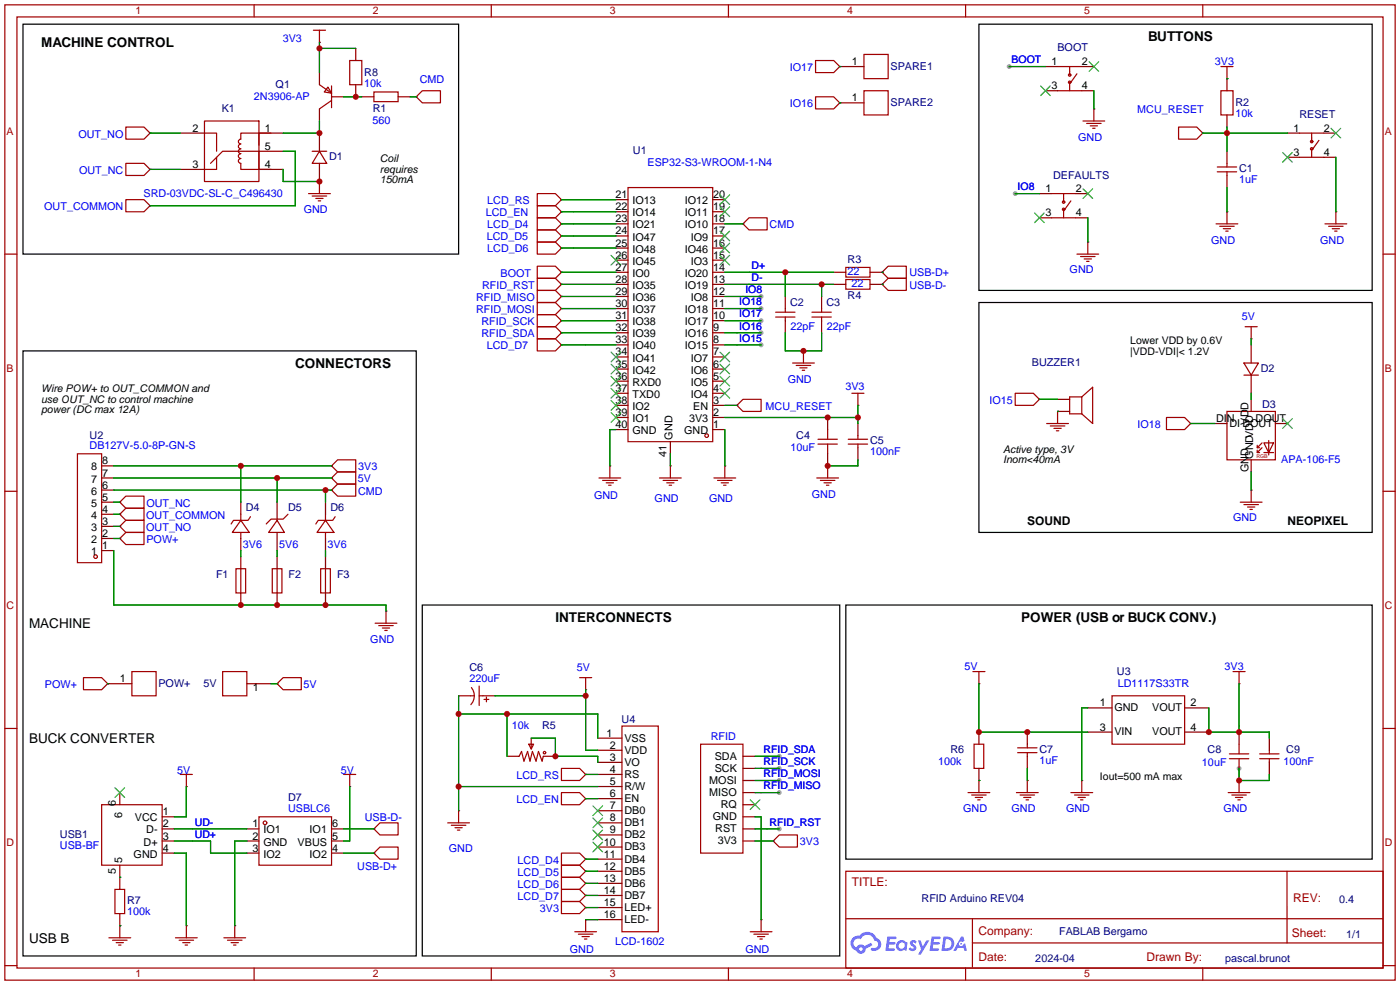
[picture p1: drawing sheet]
<svg xmlns="http://www.w3.org/2000/svg" width="294mm" height="207mm" viewBox="0 0 294 207" stroke-linecap="round" stroke-linejoin="round" font-family="sans-serif">
<g fill="#999">
<circle cx="159.8" cy="62.2" r=".51"/>
<circle cx="211.8" cy="14" r=".51"/>
<circle cx="213.1" cy="40.6" r=".51"/>
<circle cx="260.1" cy="161.3" r=".51"/>
<circle cx="159.8" cy="72.4" r=".51"/>
<circle cx="159.8" cy="64.8" r=".51"/>
<circle cx="159.8" cy="67.3" r=".51"/>
<circle cx="159.8" cy="69.9" r=".51"/>
<circle cx="163.6" cy="158.8" r=".51"/>
<circle cx="163.6" cy="161.3" r=".51"/>
<circle cx="163.6" cy="163.8" r=".51"/>
<circle cx="163.6" cy="166.4" r=".51"/>
<circle cx="163.6" cy="174" r=".51"/>
</g>
<g fill="none" stroke="#a10000" stroke-width=".25">
<path d="M1 1h291.9v204.7h-291.9zM3.6 3.6h286.7v199.6h-286.7zM53.3 1v2.6M103.1 1v2.6M152.9 1v2.6M202.7 1v2.6M252.5 1v2.6M1 53.3h2.6M290.3 53.3h2.6M1 103.1h2.6M290.3 103.1h2.6M1 152.9h2.6"/>
<path d="M290.3 152.9h2.6M177.5 182.9h112.8v20.3h-112.8zM177.6 192.8h112.6M204.1 197.9h86.1M204.1 192.8v10.2M270.2 182.9v15M1 202.7h2.6M53.3 203.2v2.5M103.1 203.2v2.5M152.9 203.2v2.5M202.7 203.2v2.5M252.5 203.2v2.5"/>
<path d="M290.3 202.7h2.6"/>
</g>
<g fill="#5487ff">
<path d="M191.2 197.5l.5-.2 .4 .1 .3 .3-.2 .4a.33 .33 0 0 0-.3-.3 .33 .33 0 0 0-.4 .1l.1 .1a.86 .86 0 0 1 .7 .7 .86 .86 0 0 1-.3 .8l-.7 .1-.6-.4 .4-.4 .5 .3 .2-.1v-.2a.88 .88 0 0 1-.6-1.3z"/>
<path d="M192.7 197.4h.6l.4 1.3 .8-1.3h.6l-1.8 3h-.6l.6-1.1z"/>
<path d="M186.3 196.6h1.6l.3 .1-.1 .4h-1.3l-.1 .6h1.1l.2 .3-.3 .3h-1.1l-.1 .8h1.2l.1 .2-.1 .2-1.8 .1z"/>
<path d="M195.6 196.6h1.6l.2 .1v.4h-1.3l-.1 .6h1.1l.2 .3-.3 .3h-1.1l-.1 .8h1.2l.1 .2-.1 .2-1.9 .1z"/>
<path d="M201.7 196.6h.5l.3 .9-.5 .2a.5 .5 0 0 0-.7 .2 .5 .5 0 0 0 .3 .7 .5 .5 0 0 0 .6-.4l.4-.2 .4 1.6h-.6l-.1-.7h-1.2l-.4 .7h-.6z"/>
<path d="M198 196.6l-.4 3h1a1.51 1.51 0 0 0 1.7-1.5 1.51 1.51 0 0 0-1.8-1.5zM198.6 197.1a1.02 1.02 0 0 1 1.1 1.2 1.02 1.02 0 0 1-1.4 .8z"/>
<path d="M188.5 197.6a1.11 1.11 0 0 0-.3 1.6 1.11 1.11 0 0 0 1.6 .2l.5 .2 .2-1.7-.4-.2a1.02 1.02 0 0 0-1.6-.1zM188.6 198.5a.67 .67 0 0 1 1.3 0 .67 .67 0 0 1-1.3 0z"/>
<path d="M179 196.9a1.58 1.58 0 0 0 .8 2.6 1.01 1.01 0 0 0 1.1 .7 1.01 1.01 0 0 0 .8-1.1l1.4-.7-.3-.5-1.3 .7a1.03 1.03 0 0 0-1.7 .3 1 1 0 0 1-.5-1.4 1 1 0 0 1 1.4-.3 1.49 1.49 0 0 1 1.5-1 1.49 1.49 0 0 1 1.4 1.2 .82 .82 0 0 1 .7 1.1 .82 .82 0 0 1-1.2 .5l-.3 .1v.3a1.4 1.4 0 0 0 2-.6 1.4 1.4 0 0 0-.8-1.9 2.19 2.19 0 0 0-3.7-.5l-.8 .1zM180.3 199.2a.4 .4 0 0 1 .8 0 .4 .4 0 0 1-.8 0z"/>
<circle cx="201.8" cy="198.1" r=".19"/>
</g>
<g fill="none" stroke="#a10000" stroke-width=".25">
<path d="M65.8 6.3h2.5M67.1 6.3v2.6M67.1 17.8l2.5 1.8M68.8 18.3l.8 1.3-1.5-.3zM69.6 18v4.6M73.4 12.7h2.5v5.1h-2.5zM78.5 19.3h5.1v2h-5.1zM88.6 19.1h3.9v2.5h-3.9l-1.2-1.3zM171.2 12.7h3.8l1.3 1.3-1.3 1.2h-3.8zM181.4 11.4h5v5.1h-5zM181.4 19.1h5v5h-5zM222 14h5.1"/>
<path d="M222 19.1h5.1M224.5 14v1.7M224.5 17.3v1.8M226.1 15.5l-1.3 1.8M256.3 19.1h2.5v5h-2.5zM256.3 14h2.5M257.6 14v2.5M26.4 26.7h3.8l1.3 1.2-1.3 1.3h-3.8zM26.4 34.3h3.8l1.3 1.3-1.3 1.2h-3.8zM42.9 27.9h2.6v3.9M42.9 25.4h11.5v12.7h-11.5zM44.2 34.3l2.5-2.5h7.7v3.8h2.5"/>
<path d="M45.5 33v2.6h-2.6M54.4 27.9h-3.9v1.3a.51 .51 0 0 0-.5 .5 .51 .51 0 0 0 .5 .5 .51 .51 0 0 0-.5 .5 .51 .51 0 0 0 .5 .5 .51 .51 0 0 0-.5 .6 .51 .51 0 0 0 .5 .5 .51 .51 0 0 0-.5 .5 .51 .51 0 0 0 .5 .5 .51 .51 0 0 0-.5 .5 .51 .51 0 0 0 .5 .5v1.3h3.9M56.9 27.9h-2.5v2.6M65.5 31.8h3.1M67.1 31.8l1.5 2.5h-3.1zM67.1 38.1v2.5M69.6 21.1l-2.5 1.8M131.8 39.4h17.8v53.3h-17.8zM171.2 20.3h3.8l1.3 1.3-1.3 1.3h-3.8zM227.3 25.4h4.6M228.1 25.9h3M228.9 26.4h1.5"/>
<path d="M229.4 26.9h.5M229.6 22.9v2.5M247.4 26.7h3.8l1.3 1.2-1.3 1.3h-3.8zM255.5 36.1h4.1M255.5 35.1h4.1M257.6 34.3v.8M257.6 36.1v.7M272.8 27.9h5.1M272.8 33h5.1M275.3 27.9v1.8M275.3 31.2v1.8M276.9 29.5l-1.3 1.7"/>
<path d="M26.4 41.9h3.8l1.3 1.3-1.3 1.3h-3.8zM64.8 40.6h4.5M65.5 41.1h3.1M66.3 41.7h1.5M66.8 42.2h.5M112.8 55.9h3.8l1.3 1.3-1.3 1.2h-3.8zM112.8 58.4h3.8l1.3 1.3-1.3 1.3h-3.8zM112.8 50.8h3.8l1.3 1.3-1.3 1.2h-3.8zM112.8 48.3h3.8l1.3 1.2-1.3 1.3h-3.8zM112.8 45.7h3.8l1.3 1.3-1.3 1.3h-3.8zM112.8 43.2h3.8l1.3 1.3-1.3 1.2h-3.8zM112.8 40.6h3.8l1.3 1.3-1.3 1.3h-3.8z"/>
<path d="M156 47l1.2-1.3h3.8v2.6h-3.8zM177.5 56.1h5.1v2.1h-5.1zM177.5 58.7h5.1v2h-5.1zM186.4 55.9h3.8v2.5h-3.8l-1.2-1.2zM186.4 58.4h3.8v2.6h-3.8l-1.2-1.3zM220.7 40.6h5.1M220.7 45.7h5.1M223.3 40.6v1.8M223.3 43.9v1.8M224.8 42.2l-1.3 1.7M226.1 53.3h4.5M226.8 53.8h3.1"/>
<path d="M227.6 54.4h1.5M228.1 54.9h.5M228.3 50.8v2.5M255.3 47h4.5M256 47.5h3.1M256.8 48h1.5M257.3 48.5h.5M257.6 44.5v2.5M278.1 47h4.6M278.9 47.5h3M279.7 48h1.5M280.2 48.5h.5"/>
<path d="M280.4 44.5v2.5M112.8 61h3.8l1.3 1.2-1.3 1.3h-3.8zM112.8 63.5h3.8l1.3 1.3-1.3 1.2h-3.8zM112.8 66h3.8l1.3 1.3-1.3 1.3h-3.8zM112.8 68.6h3.8l1.3 1.3-1.3 1.2h-3.8zM112.8 71.1h3.8l1.3 1.3-1.3 1.3h-3.8zM162.8 66.5h4.1M162.8 65.5h4.1M164.8 64.8v.7M164.8 66.5v.8M166.4 76.2h4.5M167.1 76.7h3.1"/>
<path d="M167.9 77.2h1.5M168.4 77.7h.5M168.7 73.7v2.5M170.4 66.5h4.1M170.4 65.5h4.1M172.5 64.8v.7M172.5 66.5v.8M261.1 76.2h3.1l-1.6 2.5zM261.1 78.7h3.1M261.4 68.6h2.5M262.6 68.6v2.5M16.3 95.3h5v22.8h-5z"/>
<path d="M69.6 97.8l1.3-1.3h3.8v2.6h-3.8zM128 97.8v2.5M140.7 97.8v2.5M152.1 97.8v2.5M156 83.8h3.8v2.6h-3.8l-1.3-1.3zM171.7 93.2h4.1M171.7 92.2h4.1M173.7 90.2v2M173.7 93.2v2.1M173.7 97.8v2.5M178.1 93.2h4M178.1 92.2h4"/>
<path d="M178.8 82.6h2.6M180.1 82.6v2.5M180.1 91.4v.8M180.1 93.2v.8M213.1 82.6h3.8l1.3 1.2-1.3 1.3h-3.8zM219.7 88.9h4.6M220.5 89.4h3M221.2 89.9h1.6M221.7 90.4h.5M222 86.4v2.5M227.1 83.3v3.6M227.1 83.3l2.3-2v7.6l-2.3-2"/>
<path d="M227.1 83.3h-2.6v3.6h2.6M244.9 87.6h3.8l1.2 1.3-1.2 1.3h-3.8zM257.6 86.4h10.1v10.1h-10.1zM263.9 95h.5M263.9 94h.5M264.9 94l-1 1v-.5M264.9 93l-1 1v-.5M265.3 93h2l-1 2zM265.3 95h2M266.3 92.5v3M26.4 104.1h3.8v2.6h-3.8l-1.3-1.3zM26.4 106.7h3.8v2.5h-3.8l-1.3-1.2z"/>
<path d="M26.4 109.2h3.8v2.6h-3.8l-1.3-1.3zM26.4 111.8h3.8v2.5h-3.8l-1.3-1.3zM49.5 119.4h2.1v5.1h-2.1zM50.5 109.2l1.8 2.6h-3.5zM50.5 108v1.2M50.5 111.8v1.2M50.5 119.4v5.1M52.6 108.5l-.5 .7h-3.1l-.5 .8M57.1 119.4h2.1v5.1h-2.1zM58.2 109.2l1.5 2.6h-3.3zM58.2 119.4v5.1M60.5 108l-1.1 1h-2.5l-1 1"/>
<path d="M67.3 119.4h2v5.1h-2zM68.3 109.2l1.8 2.6h-3.6zM68.3 108v1.2M68.3 111.8v1.2M68.3 119.4v5.1M69.6 100.3l1.3-1.2h3.8v2.5h-3.8zM69.6 102.9l1.3-1.3h3.8v2.5h-3.8zM70.4 108.5l-.6 .7h-3l-.5 .8M125.7 100.3h4.6M126.5 100.8h3M127.3 101.3h1.5M127.8 101.9h.5"/>
<path d="M138.4 100.3h4.6M139.2 100.8h3M140 101.3h1.5M140.5 101.9h.5M149.9 100.3h4.5M150.6 100.8h3.1M151.4 101.3h1.5M151.9 101.9h.5M171.4 100.3h4.6M172.2 100.8h3.1M173 101.3h1.5M173.5 101.9h.5"/>
<path d="M260.3 105.4h4.6M261.1 105.9h3.1M261.9 106.4h1.5M262.4 106.9h.5M262.6 102.9v2.5M78.7 130.8h4.6M79.5 131.3h3M80.3 131.8h1.5M80.8 132.3h.5M81 128.3v2.5M17.5 142.2h3.8l1.3 1.3-1.3 1.3h-3.8zM27.7 141h5.1v5.1h-5.1z"/>
<path d="M46.7 141h5.1v5.1h-5.1zM59.4 142.2h3.8v2.6h-3.8l-1.2-1.3zM98.8 146.1h.8M99 144.3a2.74 2.74 0 0 1-.2 3.6M100.6 144v4.1M100.6 146.1h.7M101.6 146.8h1M102.1 146.3v1M109 158.8l.5-1.1 .5 2.1 .7-2.1 .6 2.1 .5-2.1 .7 2.1 .5-2.1 .8 2.1 .2-1M111 156.2h1l-.5 1zM111.5 156.2v1M121.7 142.2h2.5"/>
<path d="M122.9 142.2v2.6M130.6 152.4h7.6v43.2h-7.6zM147.1 156.2h8.9v22.9h-8.9zM204.2 141h2.6M204.5 156.2h2v5.1h-2zM205.5 141v2.5M213.6 157h4.1M213.6 158h4.1M215.6 156.2v.8M215.6 158v.8M233.4 146.1h15.3v10.1h-15.3zM258.1 159.3h4"/>
<path d="M258.1 158.2h4M258.8 141h2.6M260.1 141v2.5M260.1 156.2v2M260.1 159.3v2M264.4 159.3h4.1M264.4 158.2h4.1M266.4 157.5v.7M266.4 159.3v.7M21.3 168.9h12.7v12.7h-12.7zM37.8 162.6h2.6M39.1 162.6v2.5"/>
<path d="M54.4 171.5h15.2v10.1h-15.2zM72.1 162.6h2.6M73.4 162.6v2.5M78.5 179.1l1.3-1.3h3.8v2.5h-3.8zM79.8 172.7h3.8v2.6h-3.8l-1.3-1.3zM94 172.7h4.6M94.7 173.2h3.1M95.5 173.7h1.5M96 174.2h.5M96.3 170.2v2.5M117.9 179.1h3.8l1.2 1.2-1.2 1.3h-3.8zM117.9 161.3h3.8l1.2 1.3-1.2 1.2h-3.8z"/>
<path d="M117.9 166.4h3.8l1.2 1.2-1.2 1.3h-3.8zM162.3 176.5l1.3-1.2h3.8v2.5h-3.8zM203.2 166.4h4.6M204 166.9h3M204.7 167.4h1.5M205.2 167.9h.5M205.5 163.8v2.6M213.4 166.4h4.5M214.1 166.9h3.1M214.9 167.4h1.5M215.4 167.9h.5M215.6 163.8v2.6"/>
<path d="M224.8 166.4h4.6M225.6 166.9h3M226.3 167.4h1.5M226.8 167.9h.5M227.1 163.8v2.6M257.8 166.4h4.6M258.6 166.9h3M259.3 167.4h1.6M259.8 167.9h.5M260.1 163.8v2.6M22.9 196.9h4.5M23.6 197.4h3.1"/>
<path d="M24.1 186.7h2.1v5.1h-2.1zM24.4 197.9h1.5M24.9 198.4h.5M25.1 194.3v2.6M36.8 196.9h4.6M37.6 197.4h3M38.4 197.9h1.5M38.9 198.4h.5M39.1 194.3v2.6M47 196.9h4.6M47.8 197.4h3M48.5 197.9h1.5"/>
<path d="M49 198.4h.5M49.3 194.3v2.6M117.9 189.2h3.8l1.2 1.3-1.2 1.3h-3.8zM117.9 181.6h3.8l1.2 1.3-1.2 1.3h-3.8zM117.9 184.2h3.8l1.2 1.2-1.2 1.3h-3.8zM117.9 186.7h3.8l1.2 1.3-1.2 1.2h-3.8zM120.6 195.6h4.6M121.4 196.1h3.1M122.2 196.6h1.5M122.7 197.1h.5M122.9 193v2.6M157.5 195.6h4.6"/>
<path d="M158.2 196.1h3.1M159 196.6h1.5M159.5 197.1h.5M159.8 193v2.6"/>
<circle cx="224.5" cy="17.3" r=".25"/>
<circle cx="224.5" cy="15.7" r=".25"/>
<circle cx="275.3" cy="31.2" r=".25"/>
<circle cx="275.3" cy="29.7" r=".25"/>
<circle cx="223.3" cy="43.9" r=".25"/>
<circle cx="223.3" cy="42.4" r=".25"/>
<circle cx="148.3" cy="91.4" r=".38"/>
<circle cx="20.1" cy="116.8" r=".38"/>
<circle cx="114.3" cy="158" r=".25"/>
<circle cx="55.6" cy="172.7" r=".38"/>
</g>
<g fill="none" stroke="#870000" stroke-width=".25">
<path d="M67.1 8.9h.1M67.1 15.2v2.6M74.7 10.2v2.5M74.7 17.8v2.5M176.3 14h.1M176.3 14h5.1M219.5 14h2.5M219.5 19.1h2.5M227.1 14h2.5M227.1 19.1h2.5M257.6 16.5h.1M257.6 16.5v2.6"/>
<path d="M31.5 27.9h.1M31.5 35.6h.1M37.8 27.9h5.1M37.8 35.6h5.1M54.4 27.9h5M54.4 35.6h5M54.4 31.8h5M67.1 38.1h.1M67.1 22.9v2.5M67.1 27.9v3.9M67.1 34.3v3.8M69.6 20.3h2.5"/>
<path d="M75.9 20.3h2.6M83.6 20.3h2.5M87.4 20.3h.1M176.3 21.6h.1M176.3 21.6h5.1M229.6 22.9h.1M252.5 27.9h.1M257.6 24.1v2.6M257.6 31.8v2.5M257.6 36.8v2.6M270.3 27.9h2.5M270.3 33h2.5"/>
<path d="M277.9 27.9h2.5M277.9 33h2.5M31.5 43.2h.1M117.9 57.2h.1M117.9 59.7h.1M117.9 52.1h.1M117.9 49.5h.1M117.9 47h.1M117.9 44.5h.1M117.9 41.9h.1M129.3 57.2h2.5M129.3 59.7h2.5"/>
<path d="M129.3 54.6h2.5M129.3 52.1h2.5M129.3 49.5h2.5M129.3 47h2.5M129.3 44.5h2.5M129.3 41.9h2.5M149.6 57.2h2.5M149.6 59.7h2.5M149.6 54.6h2.5M149.6 52.1h2.5M149.6 49.5h2.5M149.6 47h2.5"/>
<path d="M149.6 44.5h2.5M149.6 41.9h2.5M156 47h.1M175 57.2h2.5M175 59.7h2.5M182.6 57.2h2.6M182.6 59.7h2.6M185.2 57.2h.1M185.2 59.7h.1M218.2 40.6h2.5M218.2 45.7h2.5M225.8 40.6h2.5"/>
<path d="M225.8 45.7h2.5M228.3 50.8h.1M257.6 44.5h.1M280.4 44.5h.1M117.9 62.2h.1M117.9 64.8h.1M117.9 67.3h.1M117.9 69.9h.1M117.9 72.4h.1M129.3 77.5h2.5M129.3 74.9h2.5M129.3 72.4h2.5"/>
<path d="M129.3 69.9h2.5M129.3 67.3h2.5M129.3 64.8h2.5M129.3 62.2h2.5M149.6 77.5h2.5M149.6 74.9h2.5M149.6 72.4h2.5M149.6 69.9h2.5M149.6 67.3h2.5M149.6 64.8h2.5M149.6 62.2h2.5M164.8 62.2v2.6"/>
<path d="M164.8 67.3v2.6M168.7 73.7h.1M172.5 62.2v2.6M172.5 67.3v2.6M262.6 71.1h.1M262.6 72.4v3.8M262.6 78.7v3.9M21.3 97.8h2.6M69.6 97.8h.1M128 97.8h.1M129.3 90.2h2.5M129.3 87.6h2.5"/>
<path d="M129.3 85.1h2.5M129.3 82.6h2.5M129.3 80h2.5M140.7 97.8h.1M140.7 92.7v2.6M149.6 90.2h2.5M149.6 87.6h2.5M149.6 85.1h2.5M149.6 82.6h2.5M149.6 80h2.5M152.1 97.8h.1M154.7 85.1h.1"/>
<path d="M173.7 97.8h.1M173.7 87.6v2.6M173.7 95.3v2.5M180.1 85.1h.1M180.1 88.9v2.5M180.1 94v2.5M218.2 83.8h.1M222 86.4h.1M222 83.8h2.5M222 86.4h2.5M249.9 88.9h.1M255 88.9h2.6"/>
<path d="M262.6 83.8v2.6M262.6 96.5v2.6M267.7 88.9h2.6M21.3 115.6h2.6M21.3 113h2.6M21.3 110.5h2.6M21.3 108h2.6M21.3 105.4h2.6M21.3 102.9h2.6M21.3 100.3h2.6M25.1 105.4h.1M25.1 108h.1"/>
<path d="M25.1 110.5h.1M25.1 113h.1M50.5 105.4v2.6M50.5 113v2.6M50.5 116.8v2.6M58.2 105.4v3.8M58.2 111.8v3.8M58.2 116.8v2.6M68.3 105.4v2.6M68.3 113v2.6M68.3 116.8v2.6M69.6 100.3h.1"/>
<path d="M69.6 102.9h.1M262.6 102.9h.1M50.5 124.5v2.5M58.2 124.5v2.5M68.3 124.5v2.5M81 128.3h.1M22.6 143.5h.1M22.6 143.5h5.1M51.8 143.5h5.1M58.2 143.5h.1M96.3 146.1h2.5M101.3 146.1h2.6"/>
<path d="M106.4 158.8h2.6M111.5 154.9v1.3M114 158.8h2.6M122.9 144.8h.1M125.5 154.9h5.1M125.5 157.5h5.1M156 158.8h2.5M205.5 143.5h.1M205.5 153.7v2.5M215.6 153.7v2.5M215.6 158.8v2.5M228.3 148.6h5.1"/>
<path d="M228.3 153.7h5.1M248.7 148.6h5M248.7 153.7h5M260.1 143.5h.1M260.1 153.7v2.5M266.4 154.9v2.6M25.1 166.4v2.5M34 174h2.6M34 176.5h2.6M34 179.1h2.6M34 171.5h2.6M39.1 165.1h.1"/>
<path d="M51.8 174h2.6M51.8 176.5h2.6M51.8 179.1h2.6M69.6 174h2.5M69.6 176.5h2.5M69.6 179.1h2.5M73.4 165.1h.1M78.5 174h.1M78.5 179.1h.1M96.3 170.2h.1M122.9 162.6h.1M122.9 167.6h.1"/>
<path d="M125.5 160h5.1M125.5 162.6h5.1M125.5 165.1h5.1M125.5 167.6h5.1M125.5 170.2h5.1M125.5 172.7h5.1M125.5 175.3h5.1M125.5 177.8h5.1M156 174h2.5M156 176.5h2.5M156 161.3h2.5M156 163.8h2.5"/>
<path d="M156 166.4h2.5M156 168.9h2.5M156 171.5h2.5M162.3 176.5h.1M205.5 163.8h.1M205.5 161.3v2.5M215.6 163.8h.1M227.1 163.8h.1M260.1 163.8h.1M260.1 161.3v2.5M266.4 160v2.6M25.1 194.3h.1"/>
<path d="M25.1 181.6v5.1M25.1 191.8v2.5M39.1 194.3h.1M49.3 194.3h.1M122.9 193h.1M122.9 190.5h.1M122.9 180.3h.1M122.9 182.9h.1M122.9 185.4h.1M122.9 188h.1M125.5 180.3h5.1M125.5 182.9h5.1"/>
<path d="M125.5 185.4h5.1M125.5 188h5.1M125.5 190.5h5.1M125.5 193h5.1M159.8 193h.1"/>
</g>
<path d="M4.8 5.1h91.5v48.2h-91.5zM205.5 5.1h82.5v55.9h-82.5zM4.8 73.7h82.6v127h-82.6zM205.5 63.5h82.5v48.3h-82.5zM88.6 127h87.7v73.7h-87.7zM177.5 127h110.5v53.3h-110.5z" fill="none" stroke="#000" stroke-width=".25"/>
<g fill="none" stroke="#3c3" stroke-width=".25">
<path d="M218.4 18l2.1 2.1M220.5 18l-2.1 2.1M228.6 13l2 2M230.6 13l-2 2M227.3 39.6l2.1 2.1M229.4 39.6l-2.1 2.1M269.2 32l2.1 2M271.3 32l-2.1 2M279.4 26.9l2 2.1M281.4 26.9l-2 2.1M128.3 53.6l2 2M130.3 53.6l-2 2"/>
<path d="M151.1 53.6l2.1 2M151.1 51.1l2.1 2M151.1 48.5l2.1 2M151.1 43.4l2.1 2.1M151.1 40.9l2.1 2M153.2 53.6l-2.1 2M153.2 51.1l-2.1 2M153.2 48.5l-2.1 2M153.2 43.4l-2.1 2.1M153.2 40.9l-2.1 2M217.2 44.7l2 2M219.2 44.7l-2 2"/>
<path d="M128.3 73.9l2 2M128.3 76.5l2 2M128.3 79l2 2M130.3 76.5l-2 2M130.3 73.9l-2 2M130.3 79l-2 2M151.1 79l2.1 2M151.1 76.5l2.1 2M151.1 73.9l2.1 2M153.2 79l-2.1 2M153.2 76.5l-2.1 2M153.2 73.9l-2.1 2"/>
<path d="M128.3 81.5l2 2.1M128.3 84.1l2 2M128.3 86.6l2 2M130.3 81.5l-2 2.1M130.3 84.1l-2 2M130.3 86.6l-2 2M151.1 81.5l2.1 2.1M153.2 81.5l-2.1 2.1M269.2 87.9l2.1 2M271.3 87.9l-2.1 2M24.1 165.4l2.1 2M26.2 165.4l-2.1 2"/>
<path d="M124.5 169.2l2 2M124.5 171.7l2 2M124.5 174.2l2 2.1M124.5 176.8l2 2M126.5 169.2l-2 2M126.5 171.7l-2 2M126.5 174.2l-2 2.1M126.5 176.8l-2 2M157.5 167.9l2 2M159.5 167.9l-2 2"/>
</g>
<g fill="none" stroke="#008700" stroke-width=".25">
<path d="M67.1 8.9v6.3M67.1 10.2h7.6M176.3 14h.1M211.8 14h7.7M229.6 19.1v3.8M257.6 16.5h.1M31.5 27.9h6.3M31.5 35.6h6.3M59.4 35.6v2.5h7.7M59.4 31.8h2.6v11.4h-30.5M67.1 25.4v2.5h-7.7M72.1 20.3h3.8"/>
<path d="M86.1 20.3h1.3M176.3 21.6h.1M252.5 27.9h17.8M257.6 26.7v5.1M257.6 39.4v5.1M280.4 33v11.5M117.9 59.7h11.4M117.9 57.2h11.4M117.9 47h11.4M117.9 49.5h11.4M117.9 52.1h11.4M117.9 44.5h11.4"/>
<path d="M117.9 41.9h11.4M152.1 59.7h22.9M152.1 57.2h22.9M152.1 47h3.9M164.8 57.2v5M172.5 59.7v2.5M185.2 57.2h.1M185.2 59.7h.1M213.1 40.6h5.1M228.3 45.7v5.1M117.9 69.9h11.4M117.9 67.3h11.4"/>
<path d="M117.9 64.8h11.4M117.9 62.2h11.4M117.9 72.4h11.4M152.1 69.9h7.7M152.1 67.3h7.7M152.1 64.8h7.7M152.1 62.2h7.7M152.1 72.4h7.7M164.8 69.9v3.8h7.7v-3.8M262.6 71.1v1.3M23.9 97.8h45.7M50.5 97.8v7.6"/>
<path d="M129.3 90.2h-1.3v7.6M140.7 95.3v2.5M152.1 87.6h28M152.1 90.2v7.6M152.1 85.1h2.6M180.1 85.1v3.8M180.1 96.5v1.3h-6.4M218.2 83.8h3.8M222 86.4h.1M249.9 88.9h5.1M262.6 82.6v1.2M262.6 99.1v3.8"/>
<path d="M23.9 110.5h1.2M23.9 108h1.2M23.9 105.4h1.2M23.9 113h1.2M23.9 100.3h45.7M23.9 102.9h45.7M23.9 115.6v11.4h57.1v1.3M50.5 115.6v1.2M58.2 100.3v5.1M58.2 115.6v1.2M68.3 102.9v2.5M68.3 115.6v1.2"/>
<path d="M22.6 143.5h.1M56.9 143.5h1.3M96.3 149.9h29.2v5M96.3 146.1v24.1M103.9 146.1h19M106.4 149.9v8.9M111.5 154.9h5.1v3.9h8.9v1.2M122.9 144.8v12.7h2.6M158.5 158.8h5.1M205.5 143.5v10.2h22.8M228.3 148.6h-1.2v15.2M253.7 148.6v5.1h12.7v1.2"/>
<path d="M260.1 143.5v10.2M36.6 174h15.2M36.6 179.1h2.5v15.2M36.6 176.5h7.6v2.6h7.6M39.1 165.1v6.4h-2.5M51.8 176.5h-2.5v17.8M72.1 174h6.4M72.1 179.1h6.4M73.4 165.1v11.4h-1.3M96.3 165.1h29.2M122.9 162.6h2.6M122.9 167.6h2.6"/>
<path d="M158.5 174h5.1M158.5 176.5h3.8M158.5 163.8h5.1M158.5 161.3h5.1M158.5 166.4h5.1M158.5 171.5h1.3v21.5M205.5 163.8h.1M215.6 161.3v2.5M260.1 161.3v2.5h6.3v-1.2M25.1 194.3h.1M25.1 184.2h.1M122.9 193h2.6"/>
<path d="M122.9 190.5h2.6M122.9 188h2.6M122.9 185.4h2.6M122.9 182.9h2.6M122.9 180.3h2.6"/>
</g>
<g fill="#c00">
<circle cx="173.7" cy="97.8" r=".63"/>
<circle cx="164.8" cy="57.1" r=".63"/>
<circle cx="172.5" cy="59.7" r=".63"/>
<circle cx="173.7" cy="87.6" r=".63"/>
<circle cx="180.1" cy="87.6" r=".63"/>
<circle cx="257.6" cy="27.9" r=".63"/>
<circle cx="253.7" cy="153.7" r=".63"/>
<circle cx="260.1" cy="153.7" r=".63"/>
<circle cx="260.1" cy="163.8" r=".63"/>
<circle cx="205.5" cy="153.7" r=".63"/>
<circle cx="215.6" cy="153.7" r=".63"/>
<circle cx="122.9" cy="146" r=".63"/>
<circle cx="106.4" cy="149.9" r=".63"/>
<circle cx="96.3" cy="149.9" r=".63"/>
<circle cx="96.3" cy="165.1" r=".63"/>
<circle cx="116.6" cy="158.7" r=".63"/>
<circle cx="67.1" cy="38.1" r=".63"/>
<circle cx="168.7" cy="73.7" r=".63"/>
<circle cx="50.5" cy="97.8" r=".63"/>
<circle cx="58.2" cy="100.3" r=".63"/>
<circle cx="68.3" cy="102.9" r=".63"/>
<circle cx="67.1" cy="27.9" r=".63"/>
<circle cx="74.7" cy="20.3" r=".63"/>
<circle cx="68.3" cy="127" r=".63"/>
<circle cx="58.2" cy="127" r=".63"/>
<circle cx="50.5" cy="127" r=".63"/>
<circle cx="67.1" cy="10.2" r=".63"/>
</g>
<g font-size="2.8">
<text x="8.6" y="9.9">MACHINE CONTROL</text>
<text x="241" y="8.7">BUTTONS</text>
<text x="62" y="77.2">CONNECTORS</text>
<text x="6.1" y="131.8">MACHINE</text>
<text x="116.6" y="130.6">INTERCONNECTS</text>
<text x="214.4" y="130.6">POWER (USB or BUCK CONV.)</text>
<text x="6.1" y="156">BUCK CONVERTER</text>
<text x="6.1" y="197.9">USB B</text>
</g>
<g font-size="2.5">
<text x="215.6" y="110.3">SOUND</text>
<text x="270.3" y="110.3">NEOPIXEL</text>
</g>
<g font-size="2.5" fill="#a00000">
<text x="178.8" y="186">TITLE:</text>
<text x="271.4" y="189.3">REV:</text>
<text x="205.4" y="196.2">Company:</text>
<text x="271.2" y="196.6">Sheet:</text>
<text x="205.4" y="201.7">Date:</text>
<text x="240.7" y="201.8">Drawn By:</text>
</g>
<g font-size="2.3" fill="#00f">
<text x="59.4" y="8.8">3V3</text>
<text x="88.1" y="17.4">CMD</text>
<text x="165.8" y="14.9">IO17</text>
<text x="255" y="13.5">3V3</text>
<text x="53.3" y="20.9">2N3906-AP</text>
<text x="76.5" y="18.2">10k</text>
<text x="165.8" y="22.5">IO16</text>
<text x="238.7" y="23.8">MCU_RESET</text>
<text x="16.5" y="28.9">OUT_NO</text>
<text x="78.2" y="26">560</text>
<text x="226.3" y="29.5">GND</text>
<text x="259.3" y="24.5">10k</text>
<text x="135.9" y="34.9">ESP32-S3-WROOM-1-N4</text>
<text x="16.6" y="36.5">OUT_NC</text>
<text x="30.1" y="41.4">SRD-03VDC-SL-C_C496430</text>
<text x="260.1" y="38.5">1uF</text>
<text x="9.3" y="44.1">OUT_COMMON</text>
<text x="63.8" y="44.8">GND</text>
<text x="102" y="45.3">LCD_EN</text>
<text x="102.3" y="42.8">LCD_RS</text>
<text x="102.3" y="47.8">LCD_D4</text>
<text x="161.5" y="47.9">CMD</text>
<text x="102.2" y="50.4">LCD_D5</text>
<text x="102.3" y="52.9">LCD_D6</text>
<text x="254.3" y="51.1">GND</text>
<text x="277.1" y="51.1">GND</text>
<text x="105.1" y="58.1">BOOT</text>
<text x="177.9" y="57.8">22</text>
<text x="190.9" y="58">USB-D+</text>
<text x="224.5" y="57.2">GND</text>
<text x="99.9" y="63.1">RFID_MISO</text>
<text x="99.9" y="65.7">RFID_MOSI</text>
<text x="101.2" y="60.6">RFID_RST</text>
<text x="178.8" y="60.3">22</text>
<text x="190.9" y="60.6">USB-D-</text>
<text x="101.1" y="68.2">RFID_SCK</text>
<text x="101.1" y="70.7">RFID_SDA</text>
<text x="166" y="69.2">22pF</text>
<text x="173.6" y="69.2">22pF</text>
<text x="260.7" y="67.1">5V</text>
<text x="102.2" y="73.2">LCD_D7</text>
<text x="165.4" y="80.3">GND</text>
<text x="177.5" y="81.8">3V3</text>
<text x="160.7" y="86">MCU_RESET</text>
<text x="207.7" y="84.7">IO15</text>
<text x="238.8" y="89.8">IO18</text>
<text x="18.8" y="94.3">DB127V-5.0-8P-GN-S</text>
<text x="166" y="94.7">10uF</text>
<text x="182.6" y="95.6">100nF</text>
<text x="75.1" y="101.3">5V</text>
<text x="75.2" y="98.7">3V3</text>
<text x="268.9" y="97.1">APA-106-F5</text>
<text x="30.7" y="106.4">OUT_NC</text>
<text x="75.2" y="103.8">CMD</text>
<text x="124.7" y="104.7">GND</text>
<text x="137.4" y="105.3">GND</text>
<text x="148.8" y="105.3">GND</text>
<text x="170.4" y="104.5">GND</text>
<text x="30.7" y="108.9">OUT_COMMON</text>
<text x="30.7" y="111.4">OUT_NO</text>
<text x="30.7" y="114">POW+</text>
<text x="258.8" y="109.3">GND</text>
<text x="51" y="114.9">3V6</text>
<text x="58.6" y="114.9">5V6</text>
<text x="68.8" y="114.9">3V6</text>
<text x="77.7" y="135">GND</text>
<text x="98.6" y="143.1">220uF</text>
<text x="121.1" y="140.8">5V</text>
<text x="202.4" y="140.5">5V</text>
<text x="257" y="140.5">3V3</text>
<text x="9.4" y="144.5">POW+</text>
<text x="63.7" y="144.4">5V</text>
<text x="234.6" y="144.1">LD1117S33TR</text>
<text x="107.4" y="153">10k</text>
<text x="149.2" y="155.3">RFID</text>
<text x="196.9" y="160.6">100k</text>
<text x="218.2" y="160.4">1uF</text>
<text x="252.3" y="160.7">10uF</text>
<text x="269.4" y="160.6">100nF</text>
<text x="37.2" y="162.4">5V</text>
<text x="71.5" y="162.4">5V</text>
<text x="108.4" y="163.5">LCD_RS</text>
<text x="60.5" y="170.5">USBLC6</text>
<text x="76.6" y="172.4">USB-D-</text>
<text x="108.4" y="168.6">LCD_EN</text>
<text x="202.2" y="170.5">GND</text>
<text x="212.3" y="170.5">GND</text>
<text x="223.8" y="170.5">GND</text>
<text x="256.8" y="170.5">GND</text>
<text x="12.6" y="178.1">USB-BF</text>
<text x="94.2" y="178.9">GND</text>
<text x="167.9" y="177.5">3V3</text>
<text x="75" y="182.5">USB-D+</text>
<text x="108.7" y="181.3">LCD_D4</text>
<text x="108.7" y="183.8">LCD_D5</text>
<text x="108.7" y="186.3">LCD_D6</text>
<text x="108.7" y="188.9">LCD_D7</text>
<text x="113.3" y="191.4">3V3</text>
<text x="26.7" y="192.1">100k</text>
<text x="119.6" y="200">GND</text>
<text x="129.1" y="198.3">LCD-1602</text>
<text x="156.5" y="200.1">GND</text>
</g>
<g font-size="2.3" fill="#000080">
<text x="222" y="10.8">BOOT</text>
<text x="76.5" y="15.9">R8</text>
<text x="186.9" y="14.6">SPARE1</text>
<text x="46.6" y="23.6">K1</text>
<text x="57.9" y="18.4">Q1</text>
<text x="78.2" y="23.5">R1</text>
<text x="186.9" y="22.2">SPARE2</text>
<text x="259.3" y="22.2">R2</text>
<text x="272.8" y="24.8">RESET</text>
<text x="69.1" y="33.7">D1</text>
<text x="132.8" y="32.4">U1</text>
<text x="221" y="37.5">DEFAULTS</text>
<text x="260.1" y="36.2">C1</text>
<text x="177.9" y="55.2">R3</text>
<text x="165.9" y="64.1">C2</text>
<text x="173.5" y="64.1">C3</text>
<text x="177.9" y="62.9">R4</text>
<text x="216.6" y="76.8">BUZZER1</text>
<text x="264.7" y="78.1">D2</text>
<text x="264.9" y="85.7">D3</text>
<text x="18.8" y="92">U2</text>
<text x="167.1" y="92.1">C4</text>
<text x="182.6" y="93.3">C5</text>
<text x="51.6" y="107.3">D4</text>
<text x="60.5" y="107.3">D5</text>
<text x="69.4" y="107.3">D6</text>
<text x="45.4" y="121.3">F1</text>
<text x="60.6" y="121.3">F2</text>
<text x="70.8" y="121.3">F3</text>
<text x="98.6" y="140.8">C6</text>
<text x="234.5" y="141.6">U3</text>
<text x="33.3" y="144.1">POW+</text>
<text x="42.7" y="144.1">5V</text>
<text x="113.8" y="153">R5</text>
<text x="130.5" y="151.8">U4</text>
<text x="199.5" y="158.1">R6</text>
<text x="218.2" y="158.2">C7</text>
<text x="253.5" y="158.2">C8</text>
<text x="270" y="158.1">C9</text>
<text x="60.5" y="168.2">D7</text>
<text x="12.6" y="175.8">USB1</text>
<text x="26.7" y="189.9">R7</text>
<text x="193.5" y="189.3">RFID Arduino REV04</text>
<text x="281.1" y="189.4">0.4</text>
<text x="222.3" y="196.3">FABLAB Bergamo</text>
<text x="282.6" y="196.9">1/1</text>
<text x="217.3" y="202">2024-04</text>
<text x="257.2" y="201.9">pascal.brunot</text>
</g>
<g font-size="2.3">
<text x="178.8" y="13.7">1</text>
<text x="220.7" y="13.7">1</text>
<text x="227.1" y="13.7">2</text>
<text x="178.8" y="21.3">1</text>
<text x="220.7" y="18.7">3</text>
<text x="227.1" y="18.7">4</text>
<text x="40.4" y="27.6">2</text>
<text x="55.6" y="27.6">1</text>
<text x="271.5" y="27.6">1</text>
<text x="277.9" y="27.6">2</text>
<text x="40.4" y="35.2">3</text>
<text x="55.6" y="35.2">4</text>
<text x="55.6" y="31.4">5</text>
<text x="271.5" y="32.7">3</text>
<text x="277.9" y="32.7">4</text>
<text x="129.2" y="41.6">21</text>
<text x="149.7" y="41.6">20</text>
<text x="219.5" y="40.3">1</text>
<text x="225.8" y="40.3">2</text>
<text x="129.2" y="44.1">22</text>
<text x="129.2" y="46.7">23</text>
<text x="132.8" y="42.9">IO13</text>
<text x="132.8" y="45.4">IO14</text>
<text x="132.8" y="47.9">IO21</text>
<text x="143.7" y="47.9">IO10</text>
<text x="143.7" y="45.4">IO11</text>
<text x="143.7" y="42.9">IO12</text>
<text x="149.7" y="46.7">18</text>
<text x="149.7" y="44.1">19</text>
<text x="219.5" y="45.4">3</text>
<text x="225.8" y="45.4">4</text>
<text x="129.2" y="49.2">24</text>
<text x="129.2" y="51.8">25</text>
<text x="132.8" y="50.5">IO47</text>
<text x="132.8" y="53">IO48</text>
<text x="143.7" y="53">IO46</text>
<text x="145" y="50.5">IO9</text>
<text x="149.7" y="51.8">16</text>
<text x="149.7" y="49.2">17</text>
<text x="129.2" y="54.3">26</text>
<text x="129.2" y="56.8">27</text>
<text x="129.2" y="59.4">28</text>
<text x="132.8" y="55.6">IO45</text>
<text x="132.8" y="58.1">IO0</text>
<text x="143.7" y="58.1">IO20</text>
<text x="145" y="55.6">IO3</text>
<text x="149.7" y="59.4">13</text>
<text x="149.7" y="56.8">14</text>
<text x="149.7" y="54.3">15</text>
<text x="129.2" y="61.9">29</text>
<text x="129.2" y="64.5">30</text>
<text x="132.8" y="60.6">IO35</text>
<text x="132.8" y="63.2">IO36</text>
<text x="132.8" y="65.7">IO37</text>
<text x="143.7" y="65.7">IO18</text>
<text x="143.7" y="60.6">IO19</text>
<text x="145" y="63.2">IO8</text>
<text x="149.7" y="64.5">11</text>
<text x="149.7" y="61.9">12</text>
<text x="129.2" y="67">31</text>
<text x="129.2" y="69.5">32</text>
<text x="132.8" y="68.3">IO38</text>
<text x="132.8" y="70.8">IO39</text>
<text x="143.7" y="70.8">IO16</text>
<text x="143.7" y="68.3">IO17</text>
<text x="149.7" y="69.5">9</text>
<text x="149.7" y="67">10</text>
<text x="129.2" y="72.1">33</text>
<text x="129.2" y="74.6">34</text>
<text x="129.2" y="77.2">35</text>
<text x="132.8" y="73.3">IO40</text>
<text x="132.8" y="75.9">IO41</text>
<text x="143.7" y="73.3">IO15</text>
<text x="145" y="75.9">IO7</text>
<text x="149.7" y="77.2">6</text>
<text x="149.7" y="74.6">7</text>
<text x="149.7" y="72.1">8</text>
<text x="129.2" y="79.7">36</text>
<text x="129.2" y="82.2">37</text>
<text x="132.8" y="78.4">IO42</text>
<text x="132.8" y="81">RXD0</text>
<text x="132.8" y="83.5">TXD0</text>
<text x="145" y="83.5">IO4</text>
<text x="145" y="81">IO5</text>
<text x="145" y="78.4">IO6</text>
<text x="149.7" y="82.2">4</text>
<text x="149.7" y="79.7">5</text>
<text x="129.2" y="84.8">38</text>
<text x="129.2" y="87.3">39</text>
<text x="129.2" y="89.9">40</text>
<text x="132.8" y="86">IO2</text>
<text x="132.8" y="88.6">IO1</text>
<text x="144.6" y="88.6">3V3</text>
<text x="145.5" y="86">EN</text>
<text x="149.7" y="89.9">1</text>
<text x="149.7" y="87.3">2</text>
<text x="149.7" y="84.8">3</text>
<text x="255.3" y="88.6">DIN</text>
<text x="258.1" y="89.6">DI DOUT</text>
<text x="262.1" y="89.1" transform="rotate(-90 262.1 89.1)">VDD</text>
<text x="263.6" y="88.6">DOUT</text>
<text x="132.8" y="91.1">GND</text>
<text x="139.9" y="95.8" transform="rotate(-90 139.9 95.8)">41</text>
<text x="141.2" y="92.3" transform="rotate(-90 141.2 92.3)">GND</text>
<text x="143.6" y="91.1">GND</text>
<text x="19.1" y="101.3">7</text>
<text x="19.1" y="98.7">8</text>
<text x="21.5" y="100">7</text>
<text x="21.5" y="97.5">8</text>
<text x="262.1" y="99.1" transform="rotate(-90 262.1 99.1)">GND</text>
<text x="263" y="96.3" transform="rotate(-90 263 96.3)">GNDVDD</text>
<text x="19.1" y="106.4">5</text>
<text x="19.1" y="103.8">6</text>
<text x="21.5" y="107.6">4</text>
<text x="21.5" y="105.1">5</text>
<text x="21.5" y="102.6">6</text>
<text x="19.1" y="114">2</text>
<text x="19.1" y="111.4">3</text>
<text x="19.1" y="108.9">4</text>
<text x="21.5" y="112.7">2</text>
<text x="21.5" y="110.2">3</text>
<text x="19.1" y="116.5">1</text>
<text x="21.5" y="115.3">1</text>
<text x="25.2" y="143.2">1</text>
<text x="53.1" y="145">1</text>
<text x="230.9" y="148.3">1</text>
<text x="233.9" y="149.3">GND</text>
<text x="241.9" y="149.3">VOUT</text>
<text x="249.9" y="148.3">2</text>
<text x="127.3" y="154.7">1</text>
<text x="131.1" y="155.6">VSS</text>
<text x="230.9" y="153.4">3</text>
<text x="233.9" y="154.4">VIN</text>
<text x="241.9" y="154.4">VOUT</text>
<text x="249.9" y="153.4">4</text>
<text x="128" y="157.2">2</text>
<text x="128" y="159.7">3</text>
<text x="131.1" y="158.2">VDD</text>
<text x="131.1" y="160.7">VO</text>
<text x="150" y="159.5">SDA</text>
<text x="150" y="162">SCK</text>
<text x="128" y="162.2">4</text>
<text x="128" y="164.8">5</text>
<text x="128" y="167.3">6</text>
<text x="131.1" y="163.3">RS</text>
<text x="131.1" y="165.8">R/W</text>
<text x="148.9" y="164.5">MOSI</text>
<text x="148.9" y="167.1">MISO</text>
<text x="24.3" y="169.3" transform="rotate(-90 24.3 169.3)">6</text>
<text x="25.6" y="171.6" transform="rotate(-90 25.6 171.6)">6</text>
<text x="28.3" y="172.4">VCC</text>
<text x="34.2" y="171.1">1</text>
<text x="34.2" y="173.7">2</text>
<text x="53" y="173.7">1</text>
<text x="69.7" y="173.7">6</text>
<text x="128" y="169.9">7</text>
<text x="128" y="172.4">8</text>
<text x="131.1" y="168.3">EN</text>
<text x="131.1" y="170.9">DB0</text>
<text x="131.1" y="173.4">DB1</text>
<text x="149.6" y="172.2">GND</text>
<text x="151.3" y="169.6">RQ</text>
<text x="30.1" y="177.5">D+</text>
<text x="30.7" y="174.9">D-</text>
<text x="34.2" y="176.2">3</text>
<text x="34.2" y="178.8">4</text>
<text x="53" y="176.2">2</text>
<text x="53" y="178.8">3</text>
<text x="55.3" y="174.9">IO1</text>
<text x="55.3" y="177.5">GND</text>
<text x="62.5" y="177.5">VBUS</text>
<text x="65" y="174.9">IO1</text>
<text x="69.7" y="178.8">4</text>
<text x="69.7" y="176.2">5</text>
<text x="126.8" y="177.5">10</text>
<text x="128" y="174.9">9</text>
<text x="131.1" y="176">DB2</text>
<text x="131.1" y="178.5">DB3</text>
<text x="150.1" y="174.7">RST</text>
<text x="150.7" y="177.2">3V3</text>
<text x="24.3" y="183.5" transform="rotate(-90 24.3 183.5)">5</text>
<text x="25.6" y="181.2" transform="rotate(-90 25.6 181.2)">5</text>
<text x="28.1" y="180">GND</text>
<text x="55.3" y="180">IO2</text>
<text x="65" y="180">IO2</text>
<text x="126.8" y="180">11</text>
<text x="126.8" y="182.6">12</text>
<text x="126.8" y="185.1">13</text>
<text x="131.1" y="181">DB4</text>
<text x="131.1" y="183.6">DB5</text>
<text x="126.8" y="187.6">14</text>
<text x="126.8" y="190.2">15</text>
<text x="131.1" y="186.1">DB6</text>
<text x="131.1" y="188.7">DB7</text>
<text x="131.1" y="191.2">LED+</text>
<text x="126.8" y="192.7">16</text>
<text x="131.1" y="193.7">LED-</text>
</g>
<g font-size="2.2" fill="#a00000">
<text x="28.4" y="3">1</text>
<text x="78.2" y="3">2</text>
<text x="128" y="3">3</text>
<text x="177.8" y="3">4</text>
<text x="227.6" y="3">5</text>
<text x="1.4" y="28.3">A</text>
<text x="290.7" y="28.3">A</text>
<text x="1.4" y="78">B</text>
<text x="290.7" y="78">B</text>
<text x="1.4" y="127.8">C</text>
<text x="290.7" y="127.8">C</text>
<text x="1.4" y="177.6">D</text>
<text x="290.7" y="177.6">D</text>
<text x="28.4" y="205.2">1</text>
<text x="78.2" y="205.2">2</text>
<text x="128" y="205.2">3</text>
<text x="177.8" y="205.2">4</text>
<text x="227.6" y="205.2">5</text>
</g>
<g font-size="2.2" fill="#00f">
<text x="212.3" y="13.3">BOOT</text>
<text x="213.6" y="40">IO8</text>
<text x="157.7" y="56.5">D+</text>
<text x="157.7" y="59">D-</text>
<text x="155.2" y="64.1">IO18</text>
<text x="156.5" y="61.6">IO8</text>
<text x="155.2" y="71.7">IO15</text>
<text x="155.2" y="66.6">IO17</text>
<text x="155.2" y="69.2">IO16</text>
<text x="160.3" y="158.1">RFID_SDA</text>
<text x="160.3" y="160.6">RFID_SCK</text>
<text x="160.3" y="163.2">RFID_MOSI</text>
<text x="160.3" y="165.7">RFID_MISO</text>
<text x="40.9" y="173.3">UD-</text>
<text x="161.5" y="173.3">RFID_RST</text>
<text x="40.9" y="175.9">UD+</text>
</g>
<g font-size="2.2">
<text x="79.8" y="34.1">Coil</text>
<text x="79.8" y="36.3">requires</text>
<text x="79.8" y="38.5">150mA</text>
<text x="237.2" y="72.2">Lower VDD by 0.6V</text>
<text x="237.2" y="74.4">|VDD-VDI|&lt; 1.2V</text>
<text x="8.6" y="82.4">Wire POW+ to OUT_COMMON and</text>
<text x="8.6" y="84.6">use OUT_NC to control machine</text>
<text x="8.6" y="86.8">power (DC max 12A)</text>
<text x="210.6" y="95.1">Active type, 3V</text>
<text x="210.6" y="97.3">Inom&lt;40mA</text>
<text x="230.9" y="163.6">Iout=500 mA max</text>
</g>
<text font-size="1.1" fill="#a00000" x="263.7" y="96.1">RGB</text>
</svg>
